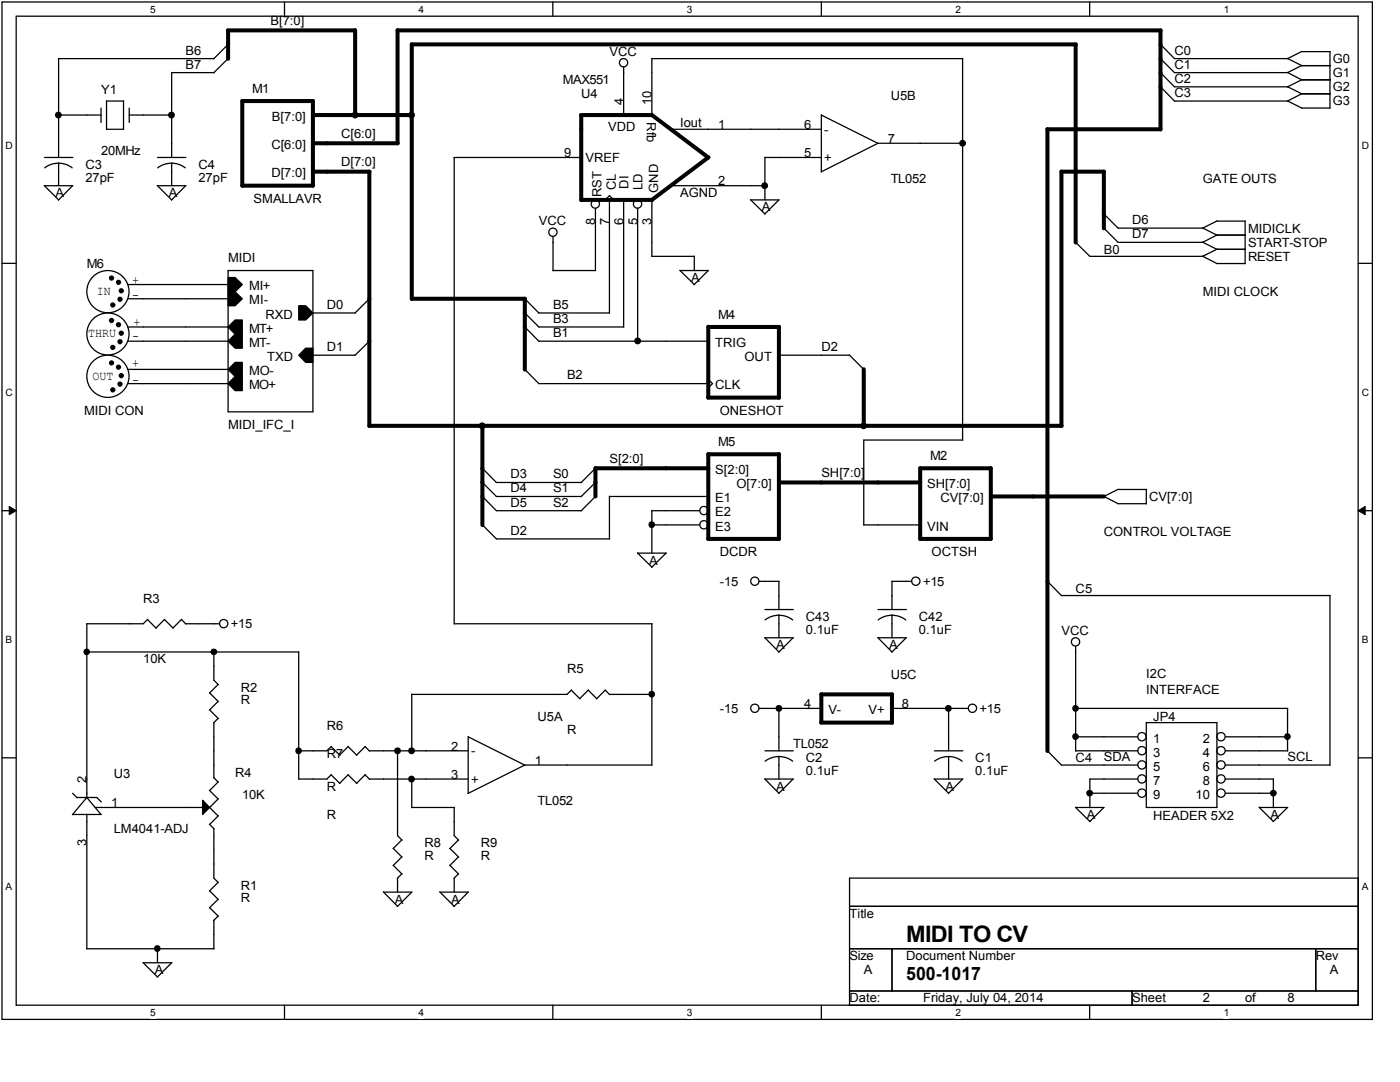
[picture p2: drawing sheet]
<svg xmlns="http://www.w3.org/2000/svg" width="279mm" height="216mm" viewBox="0 0 279 216" stroke-linecap="round" stroke-linejoin="round" font-family="sans-serif">
<path d="M.4 .4h273.5v203h-273.5zM3.2 3.2h267.9v197.4h-267.9z" fill="none" stroke="#000" stroke-width=".25"/>
<g fill="#fff">
<path d="M30 .7h1.1v2.3h-1.1z"/>
<path d="M30 200.9h1.1v2.3h-1.1z"/>
</g>
<path d="M56.8 .4v2.8M56.8 200.6v2.8" fill="none" stroke="#000" stroke-width=".25"/>
<g fill="#fff">
<path d="M83.5 .7h1.1v2.3h-1.1z"/>
<path d="M83.5 200.9h1.1v2.3h-1.1z"/>
</g>
<path d="M110.3 .4v2.8M110.3 200.6v2.8" fill="none" stroke="#000" stroke-width=".25"/>
<g fill="#fff">
<path d="M137.1 .7h1.1v2.3h-1.1z"/>
<path d="M137.1 200.9h1.1v2.3h-1.1z"/>
</g>
<path d="M163.9 .4v2.8M163.9 200.6v2.8" fill="none" stroke="#000" stroke-width=".25"/>
<g fill="#fff">
<path d="M190.7 .7h1.1v2.3h-1.1z"/>
<path d="M190.7 200.9h1.1v2.3h-1.1z"/>
</g>
<path d="M217.5 .4v2.8M217.5 200.6v2.8" fill="none" stroke="#000" stroke-width=".25"/>
<g fill="#fff">
<path d="M244.2 .7h1.1v2.3h-1.1z"/>
<path d="M244.2 200.9h1.1v2.3h-1.1z"/>
<path d="M1.1 27.9h1.5v2.2h-1.5z"/>
<path d="M271.8 27.9h1.4v2.2h-1.4z"/>
<path d="M1.1 77.2h1.5v2.2h-1.5z"/>
<path d="M271.8 77.2h1.4v2.2h-1.4z"/>
</g>
<path d="M.4 52.5h2.8M271.1 52.5h2.8" fill="none" stroke="#000" stroke-width=".25"/>
<g fill="#fff">
<path d="M1.1 126.5h1.3v2.3h-1.3z"/>
<path d="M271.8 126.5h1.3v2.3h-1.3z"/>
</g>
<path d="M.4 101.9h2.8M271.1 101.9h2.8" fill="none" stroke="#000" stroke-width=".25"/>
<path d="M1.8 101.1l1.4 .8-1.4 .8zM271.1 101.9l1.3-.8v1.6z" fill="#000"/>
<path d="M1.8 101.1l1.4 .8-1.4 .8zM271.1 101.9l1.3-.8v1.6z" fill="none" stroke="#000" stroke-width=".2"/>
<g fill="#fff">
<path d="M1.1 175.9h1.3v2.2h-1.3z"/>
<path d="M271.8 175.9h1.3v2.2h-1.3z"/>
</g>
<g fill="none" stroke="#000" stroke-width=".25">
<path d="M42.7 11.7h-31v19.7M42.7 14.5l-8.4-.1v17M45.5 11.7l-2.9 2.8M45.5 8.9l-2.9 2.8M124.5 13.4v9.6M192.1 11.7v76.1M192.1 11.7h-62v11.3M231.6 17.3l2.8 2.9h22.6M231.6 8.8l2.8 2.9h22.6M231.6 11.7l2.8 2.8h22.6M231.6 14.4l2.8 2.9h22.6M256.9 11.7l2.9 1.4"/>
<path d="M256.9 14.4l2.9 1.5M256.9 17.3l2.9 1.4M259.8 13.1h5.7M259.8 15.9h5.7M259.8 18.7h5.7M259.8 10.3h5.7M259.8 10.3l-2.8 1.4M259.8 13.1l-2.8 1.4M259.8 15.9l-2.8 1.4M259.8 18.7l-2.8 1.5M265.4 10.3v11.3M8.8 37l2.9 2.9"/>
<path d="M8.9 37.1h5.6M8.9 31.4h5.6M11.7 23h8.5M11.7 32.6l1.4 .2 1.3 .7M11.7 32.6l-1.5 .2-1.3 .7M11.7 32.6v4.5M14.5 37.1l-2.8 2.8M20.2 21.6v2.8M21.2 25.8h3.5M21.3 20.1v5.7M21.3 20.2h3.4M24.7 20.2v5.6"/>
<path d="M25.8 21.6v2.8M25.8 23h8.5M31.4 37l2.9 2.9M31.4 37.1h5.7l-2.9 2.8M31.4 31.4h5.7M34.3 32.6l1.4 .2 1.3 .7M34.3 32.6l-1.5 .2-1.3 .7M34.3 32.6v4.5M90.6 31.4h25.4M90.6 31.4v93.1h39.5M120.8 39.9l.8-.9 .9 .9M121.6 39.9v22.6"/>
<path d="M124.5 39.9v25.3h-17l-2.8-2.8M130.1 39.9v11.3M133.7 25.8h30.2M134 37.1h18.7M149.8 39.8l2.9 2.9M149.8 39.9h5.7M152.7 31.4h11.2M152.7 31.4v8.5M155.4 39.9l-2.8 2.8M163.9 22.9v11.4M163.9 23l11.4 5.6M192.1 28.6h-16.9l-11.3 5.7"/>
<path d="M256.9 20.1l2.9 1.5M259.8 21.6h5.6M25.5 56.8h20.1M25.5 59.6h20.1M45.5 55.4h1.4l1.5 1.4-1.5 1.4h-1.4zM45.5 58.2h1.4l1.5 1.4-1.5 1.4h-1.4zM45.5 54h17v28.2h-17zM73.7 59.6l-2.9 2.9M104.7 59.6l2.8 2.9M110.4 54h8.5M110.4 47.2v6.8M118.8 41.6v12.4"/>
<path d="M127.3 41.6v26.5M130.1 51.1h8.5M135.7 53.9l2.9 2.9M135.7 54h5.7M138.6 51.1v2.9M141.4 54l-2.9 2.8M214.6 48.3l2.9 2.8h22.6M220.3 42.6l2.8 2.9h17M220.3 45.5l2.8 2.9h17M240 45.5l2.9 1.4M240 48.3l2.9 1.5M240 51.1l2.9 1.5"/>
<path d="M242.8 46.9h5.7M242.8 49.8h5.7M242.8 52.6h5.7M242.9 44.1h5.6M242.9 44.1l-2.9 1.4M242.9 46.9l-2.9 1.5M242.9 49.7l-2.9 1.4M248.5 44.1v8.5M25.5 65.2h20.1M25.5 68.1h20.1M25.5 73.7h20.1M25.5 76.5h20.1"/>
<path d="M45.5 68.1l1.4-1.4h1.5v2.8h-1.5zM45.5 73.7l1.4-1.4h1.5v2.8h-1.5zM46.9 63.8h1.5v2.9h-1.5l-1.4-1.5zM46.9 75.1h1.5v2.8h-1.5l-1.4-1.4zM59.6 70.9l1.4-1.4h1.5v2.8h-1.5zM59.6 61h1.4l1.5 1.5-1.5 1.3h-1.4zM62.4 70.9h8.5M62.4 62.5h8.5M73.7 68.1l-2.9 2.8M104.7 65.2l2.8 2.9h33.9M104.7 73.7l2.8 2.8M107.5 76.5h33.9"/>
<path d="M107.5 62.5h14.1M141.4 75.7l.8 .8-.8 .9M155.4 70.9h14.1M169.5 70.8l2.9 2.9M96.2 96.2l2.9 2.9h16.9M96.2 99l2.9 2.9h16.9M96.2 93.4l2.9 2.9h16.9M118.8 99.1l-2.8 2.8M118.8 93.4l-2.8 2.9M118.8 96.3l-2.8 2.8M121.6 99v8.5M121.6 99.1h19.8"/>
<path d="M192.1 87.8h-19.7v17M220.3 99l2.8 1.5M223.1 97.7h5.7M223.2 97.6l-2.9 1.5M228.8 97.7v2.8M96.2 104.7l2.9 2.8h22.6M127.2 110.3l2.9 2.9M127.3 110.4h5.7M130.1 104.7h9.6M132.9 110.4l-2.8 2.8M139.7 101.9h-9.6v8.5M151.5 116h4"/>
<path d="M155.4 116v5.6M172.4 104.7h11.2M178 116h3.9M178 116v5.6M209 116l2.8 2.8h53.7M223.1 100.5h5.7M265.4 118.8v33.9M17.3 130.1h42.3v25.4M29.4 123.6l1.8 1.8M29.5 123.6l-.9 .9h-11.3v34.6l-2.9 3.5M32.8 123.6l1.8 1.8M32.9 123.6l-1.8 1.7"/>
<path d="M36.2 123.6l.9 .9h6.7M36.2 123.6l-1.7 1.7M41.8 138.3l1.8 1.7M42.7 130.1v5.6l.9 .9M43.5 136.6l-1.7 1.7M43.5 140l-1.7 1.7M82.2 138.5v11.3M114 137.7l1.7 1.7M114.1 137.7l-.9 .9h-31M117.4 137.7l1.7 1.7M117.4 137.7l-1.7 1.7M120.8 137.7l.9 .9"/>
<path d="M120.8 137.7l-1.7 1.7M121.6 138.6h8.5M130.1 124.5v28.2M152.6 127.2l2.8 2.9M152.7 127.3h5.6l-2.9 2.8M152.7 121.6h5.6M155.4 122.8l1.5 .2 1.3 .7M155.4 122.8l-1.4 .2-1.3 .7M155.4 122.8v4.5M175.2 127.2l2.8 2.9M175.2 127.3h5.7M175.2 121.6h5.7"/>
<path d="M178 122.8l1.5 .2 1.3 .7M178 122.8l-1.4 .2-1.3 .7M178 122.8v4.5M180.8 127.3l-2.8 2.8M214.7 129v20.9M.4 151.2h2.8M14.5 158.3l.9 .9M15.3 159.1h4.1M17.3 159.1l2.9 3.4M19.3 159.1l.9 .9M40.4 159.7l1.4 1.4-1.4 1.4zM41.8 157.7l1.7 1.7"/>
<path d="M41.8 141.6l1.8 1.8M42.6 155.2l.9 .8M42.7 144.2v11M43.5 143.3l-.9 .9M43.6 159.4l-1.8 1.7M43.6 156l-1.8 1.7M66.1 149l1.7 1.7M66.1 154.6l-.9 .8h-5.6M66.1 148.9l-.9 .9h-5.6M69.5 154.6l1.7 1.7M69.5 149l1.7 1.7M69.5 154.6l-1.7 1.7-1.7-1.7"/>
<path d="M69.5 148.9l-1.7 1.8M72.9 154.6l.9 .9M72.9 149l.9 .9M72.9 154.6l-1.7 1.7M72.9 148.9l-1.7 1.8M73.7 155.4h19.7M73.7 149.8h19.7M79.3 149.8v17l.9 .8M82.2 155.4v5.8M93.4 147v11.3M93.4 147l11.4 5.7M130.1 152.7h-25.4l-11.3 5.6"/>
<path d="M151.5 141.4h12.4M152.6 155.4l2.8 2.9M152.7 155.4h5.6l-2.9 2.9M152.7 149.8h5.6M155.4 151l1.5 .2 1.3 .7M155.4 151l-1.4 .2-1.3 .7M155.4 141.4v8.4M155.4 151v4.4M178 141.4h15.2M186.4 155.4l2.9 2.9 2.8-2.9M186.5 155.4h5.6M186.5 149.8h5.6"/>
<path d="M189.3 151l1.4 .2 1.3 .7M189.3 151l-1.5 .2-1.3 .7M189.3 141.4v8.4M189.3 151v4.4M209 149.8l2.8 2.9h15.3M214.7 141.4h42.3M214.7 149.8h12.4M214.7 147h12.4M217.5 158.3h9.6M227.1 155.4h-9.6v5.8M228.8 144.2h14.1v16.9h-14.1zM244.6 155.4h9.6"/>
<path d="M244.6 149.8h12.4M244.6 152.7h20.8M244.6 147h12.4M244.6 158.3h9.6M254.1 155.4v5.8M257 141.4v8.5M271.1 151.2h2.8M14.5 162.5h5.7M17.3 162.5v26.9M19 161.1h21.4M41.8 164.5l.9 .9M41.8 161.1l1.7 1.7"/>
<path d="M41.8 177.8l1.8 1.7M42.7 165.3v9.9l.9 .9M43.5 176.1l-1.7 1.7M43.5 179.5l-1.7 1.6M43.6 162.8l-1.8 1.7M76.5 178l2.8 2.8M76.5 178h5.7M78.5 169.3l1.7 1.7M78.5 172.7l1.7 1.7M79.3 175.2v2.8M80.2 167.6l-1.7 1.7M80.2 171l-1.7 1.7"/>
<path d="M80.2 174.4l-.9 .9M82.2 161.1h8.5M82.2 178l-2.9 2.9M87.8 178l2.8 2.8M87.8 178h5.7M89.8 169.3l1.7 1.7M89.8 172.7l1.7 1.7M90.6 161.1v5.7l.9 .8M90.6 175.2v2.8M91.5 167.6l-1.7 1.7M91.5 171l-1.7 1.7M91.5 174.4l-.9 .9"/>
<path d="M93.4 178l-2.8 2.9M169.5 175.2h101.6v25.4h-101.6zM214.6 161.1l2.9 2.8M214.7 161.1h5.6M220.3 161.1l-2.8 2.9M251.3 161.1l2.8 2.8M251.3 161.1h5.7M257 161.1l-2.9 2.9M17.3 189.3h25.4M28.5 192.1l2.9 2.8M28.6 192.1h5.7M31.4 189.3v2.8"/>
<path d="M34.3 192.1l-2.9 2.9M41.8 181.1l1.8 1.7M42.7 183.6v5.8M43.5 182.8l-.9 .9M169.5 180.8h101.6M169.5 189.3h101.6M169.5 197.7h101.6M178 189.3v8.4M225.9 197.7v2.9M262.6 189.3v8.4"/>
<circle cx="124.4" cy="12.5" r=".83"/>
<circle cx="11.6" cy="23" r=".56"/>
<circle cx="34.2" cy="23" r=".56"/>
<circle cx="70.9" cy="23" r=".56"/>
<circle cx="82.1" cy="23" r=".56"/>
<circle cx="152.6" cy="37" r=".56"/>
<circle cx="192.1" cy="28.6" r=".56"/>
<circle cx="21.5" cy="58.2" r="4.2"/>
<circle cx="22.3" cy="55.5" r=".4"/>
<circle cx="23.7" cy="56.3" r=".4"/>
<circle cx="23.9" cy="59.7" r=".4"/>
<circle cx="24.2" cy="58" r=".4"/>
<circle cx="110.3" cy="46.3" r=".83"/>
<circle cx="118.8" cy="40.7" r=".83"/>
<circle cx="127.2" cy="40.7" r=".83"/>
<circle cx="21.5" cy="75.1" r="4.2"/>
<circle cx="21.5" cy="66.6" r="4.2"/>
<circle cx="22.3" cy="63.9" r=".4"/>
<circle cx="22.3" cy="72.4" r=".4"/>
<circle cx="22.5" cy="69.3" r=".4"/>
<circle cx="22.5" cy="60.9" r=".4"/>
<circle cx="22.5" cy="77.8" r=".4"/>
<circle cx="23.7" cy="64.8" r=".4"/>
<circle cx="23.7" cy="73.3" r=".4"/>
<circle cx="23.9" cy="76.6" r=".4"/>
<circle cx="23.9" cy="68.2" r=".4"/>
<circle cx="24.2" cy="66.5" r=".4"/>
<circle cx="24.2" cy="75" r=".4"/>
<circle cx="127.3" cy="68" r=".56"/>
<circle cx="96.2" cy="85" r=".56"/>
<circle cx="172.3" cy="85" r=".55"/>
<circle cx="130.1" cy="104.7" r=".55"/>
<circle cx="140.5" cy="104.7" r=".83"/>
<circle cx="140.5" cy="101.9" r=".83"/>
<circle cx="150.6" cy="116" r=".83"/>
<circle cx="182.8" cy="116" r=".83"/>
<circle cx="17.3" cy="130.1" r=".54"/>
<circle cx="42.7" cy="130.1" r=".55"/>
<circle cx="44.6" cy="124.4" r=".83"/>
<circle cx="130.1" cy="138.5" r=".55"/>
<circle cx="214.6" cy="128.1" r=".83"/>
<circle cx="59.6" cy="149.8" r=".55"/>
<circle cx="79.3" cy="149.8" r=".56"/>
<circle cx="82.1" cy="149.8" r=".56"/>
<circle cx="82.1" cy="155.4" r=".56"/>
<circle cx="150.6" cy="141.3" r=".83"/>
<circle cx="155.4" cy="141.3" r=".56"/>
<circle cx="189.3" cy="141.3" r=".56"/>
<circle cx="194.1" cy="141.3" r=".83"/>
<circle cx="214.6" cy="147" r=".55"/>
<circle cx="214.6" cy="141.3" r=".55"/>
<circle cx="217.5" cy="158.3" r=".55"/>
<circle cx="227.9" cy="152.6" r=".83"/>
<circle cx="227.9" cy="158.3" r=".83"/>
<circle cx="227.9" cy="147" r=".83"/>
<circle cx="227.9" cy="155.4" r=".83"/>
<circle cx="227.9" cy="149.8" r=".83"/>
<circle cx="243.7" cy="152.6" r=".83"/>
<circle cx="243.7" cy="158.3" r=".83"/>
<circle cx="243.7" cy="147" r=".83"/>
<circle cx="243.7" cy="155.4" r=".83"/>
<circle cx="243.7" cy="149.8" r=".83"/>
<circle cx="254.1" cy="158.3" r=".55"/>
<circle cx="256.9" cy="147" r=".55"/>
<circle cx="31.4" cy="189.3" r=".55"/>
</g>
<g fill="#000">
<path d="M40.4 159.7l1.4 1.4-1.4 1.4z"/>
<path d="M45.5 55.4h1.4l1.5 1.4-1.5 1.4h-1.4z" fill-rule="evenodd"/>
<path d="M45.5 58.2h1.4l1.5 1.4-1.5 1.4h-1.4z" fill-rule="evenodd"/>
<path d="M46.9 63.8h1.5v2.9h-1.5l-1.4-1.5z" fill-rule="evenodd"/>
<path d="M45.5 68.1l1.4-1.4h1.5v2.8h-1.5z" fill-rule="evenodd"/>
<path d="M45.5 73.7l1.4-1.4h1.5v2.8h-1.5z" fill-rule="evenodd"/>
<path d="M46.9 75.1h1.5v2.8h-1.5l-1.4-1.4z" fill-rule="evenodd"/>
<path d="M59.6 70.9l1.4-1.4h1.5v2.8h-1.5z" fill-rule="evenodd"/>
<path d="M59.6 61h1.4l1.5 1.5-1.5 1.3h-1.4z" fill-rule="evenodd"/>
<circle cx="11.6" cy="23" r=".56"/>
<circle cx="34.2" cy="23" r=".56"/>
<circle cx="70.9" cy="23" r=".56"/>
<circle cx="82.1" cy="23" r=".56"/>
<circle cx="152.6" cy="37" r=".56"/>
<circle cx="192.1" cy="28.6" r=".56"/>
<circle cx="22.3" cy="55.5" r=".4"/>
<circle cx="23.7" cy="56.3" r=".4"/>
<circle cx="23.9" cy="59.7" r=".4"/>
<circle cx="24.2" cy="58" r=".4"/>
<circle cx="22.3" cy="63.9" r=".4"/>
<circle cx="22.3" cy="72.4" r=".4"/>
<circle cx="22.5" cy="69.3" r=".4"/>
<circle cx="22.5" cy="60.9" r=".4"/>
<circle cx="22.5" cy="77.8" r=".4"/>
<circle cx="23.7" cy="64.8" r=".4"/>
<circle cx="23.7" cy="73.3" r=".4"/>
<circle cx="23.9" cy="76.6" r=".4"/>
<circle cx="23.9" cy="68.2" r=".4"/>
<circle cx="24.2" cy="66.5" r=".4"/>
<circle cx="24.2" cy="75" r=".4"/>
<circle cx="127.3" cy="68" r=".56"/>
<circle cx="96.2" cy="85" r=".56"/>
<circle cx="172.3" cy="85" r=".55"/>
<circle cx="130.1" cy="104.7" r=".55"/>
<circle cx="17.3" cy="130.1" r=".54"/>
<circle cx="42.7" cy="130.1" r=".55"/>
<circle cx="130.1" cy="138.5" r=".55"/>
<circle cx="59.6" cy="149.8" r=".55"/>
<circle cx="79.3" cy="149.8" r=".56"/>
<circle cx="82.1" cy="149.8" r=".56"/>
<circle cx="82.1" cy="155.4" r=".56"/>
<circle cx="155.4" cy="141.3" r=".56"/>
<circle cx="189.3" cy="141.3" r=".56"/>
<circle cx="214.6" cy="147" r=".55"/>
<circle cx="214.6" cy="141.3" r=".55"/>
<circle cx="217.5" cy="158.3" r=".55"/>
<circle cx="254.1" cy="158.3" r=".55"/>
<circle cx="256.9" cy="147" r=".55"/>
<circle cx="31.4" cy="189.3" r=".55"/>
</g>
<g fill="none" stroke="#000" stroke-width=".8">
<path d="M45.5 6.1h25.4M45.5 6.1v5.6M70.9 6v17M79.3 6.1h152.3M79.3 6v22.6M82.2 8.8v50.9M82.2 8.9h132.5v39.5M231.6 6.1v19.7M48.4 20.2h14.1v16.9h-14.1zM62.5 23h19.7M62.5 34.3h11.3M62.5 28.6h16.9"/>
<path d="M73.7 34.3v50.7M116 23h14.1M116 23v16.9M116 39.9h14.1M130.1 22.9l11.3 8.5M141.4 31.4l-11.3 8.5M209 25.8h22.6M209 25.8v124.1M211.8 34.3h8.5M211.8 34.2v50.8M220.3 34.3v11.3M82.2 59.6h22.6"/>
<path d="M104.7 59.6v14.2M141.3 79.3h14.1M141.4 65.2h14.1M141.4 65.2v14.1M155.4 65.2v14.2M172.4 73.7v11.3M73.7 85h138.2M96.3 85v19.8M118.8 93.4h22.6M118.8 93.4v5.7M141.4 90.6v16.9M141.4 90.6h14.1"/>
<path d="M155.4 96.3h28.2M155.4 90.6v17M183.6 93.4h14.1v14.1h-14.1zM197.7 99.1h22.6M141.3 107.5h14.1M163.9 138.6h14.2M163.9 138.5v5.7h14.1M178 138.6v5.6"/>
</g>
<text font-size="4.5" x="180.8" y="187.9">MIDI TO CV</text>
<text font-size="3.7" x="180.8" y="195.5">500-1017</text>
<g font-size="2.5">
<text x="54" y="5">B[7:0]</text>
<text x="37.1" y="10.9">B6</text>
<text x="121.6" y="11.1">VCC</text>
<text x="234.4" y="10.9">C0</text>
<text x="37.1" y="13.7">B7</text>
<text x="112.3" y="16.8">MAX551</text>
<text x="234.4" y="13.7">C1</text>
<text x="234.4" y="16.5">C2</text>
<text x="266" y="12.6">G0</text>
<text x="266" y="15.4">G1</text>
<text x="20.2" y="18.8">Y1</text>
<text x="50.3" y="18.5">M1</text>
<text x="116" y="19.6">U4</text>
<text x="124.4" y="21" transform="rotate(-90 124.4 21)">4</text>
<text x="130.1" y="21" transform="rotate(-90 130.1 21)">10</text>
<text x="177.8" y="19.9">U5B</text>
<text x="234.4" y="19.3">C3</text>
<text x="266" y="18.2">G2</text>
<text x="266" y="21">G3</text>
<text x="54.2" y="29.7">C[6:0]</text>
<text x="54.3" y="24.1">B[7:0]</text>
<text x="68.1" y="27.5">C[6:0]</text>
<text x="121.4" y="26.1">VDD</text>
<text x="129.1" y="24.4" transform="rotate(90 129.1 24.4)">Rfb</text>
<text x="135.7" y="25.2">Iout</text>
<text x="143.3" y="25.8">1</text>
<text x="160.5" y="25.8">6</text>
<text x="164.5" y="26.7">-</text>
<text x="177.2" y="28.5">7</text>
<text x="17" y="33.7">C3</text>
<text x="20.2" y="30.9">20MHz</text>
<text x="39.6" y="33.7">C4</text>
<text x="54.2" y="35.4">D[7:0]</text>
<text x="68.1" y="33.2">D[7:0]</text>
<text x="112.6" y="31.4">9</text>
<text x="116.8" y="32.3">VREF</text>
<text x="160.5" y="31.4">5</text>
<text x="164.5" y="32.3">+</text>
<text x="11.1" y="39.3">A</text>
<text x="17" y="36.2">27pF</text>
<text x="33.7" y="39.3">A</text>
<text x="39.6" y="36.2">27pF</text>
<text x="50.6" y="40.5">SMALLAVR</text>
<text x="120.1" y="39.3" transform="rotate(-90 120.1 39.3)">RST</text>
<text x="122.9" y="37.9" transform="rotate(-90 122.9 37.9)">CL</text>
<text x="125.4" y="37.6" transform="rotate(-90 125.4 37.6)">DI</text>
<text x="128.2" y="37.9" transform="rotate(-90 128.2 37.9)">LD</text>
<text x="131.3" y="38.5" transform="rotate(-90 131.3 38.5)">GND</text>
<text x="135.7" y="39.3">AGND</text>
<text x="143.3" y="37">2</text>
<text x="177.8" y="36.5">TL052</text>
<text x="240" y="36.5">GATE OUTS</text>
<text x="107.5" y="45">VCC</text>
<text x="118.8" y="44.8" transform="rotate(-90 118.8 44.8)">8</text>
<text x="121.6" y="44.8" transform="rotate(-90 121.6 44.8)">7</text>
<text x="124.4" y="44.8" transform="rotate(-90 124.4 44.8)">6</text>
<text x="127.2" y="44.8" transform="rotate(-90 127.2 44.8)">5</text>
<text x="130.1" y="44.8" transform="rotate(-90 130.1 44.8)">3</text>
<text x="152.1" y="42.2">A</text>
<text x="225.9" y="47.5">D7</text>
<text x="225.9" y="44.7">D6</text>
<text x="249.1" y="46.4">MIDICLK</text>
<text x="17.3" y="53.4">M6</text>
<text x="45.5" y="52.3">MIDI</text>
<text x="220.3" y="50.6">B0</text>
<text x="249.1" y="49.2">START-STOP</text>
<text x="249.1" y="52">RESET</text>
<text x="19.3" y="58.9">IN</text>
<text x="26.3" y="56.6">+</text>
<text x="26.3" y="59.7">-</text>
<text x="49.8" y="58">MI+</text>
<text x="138" y="56.3">A</text>
<text x="240" y="59.1">MIDI CLOCK</text>
<text x="26.6" y="65.1">+</text>
<text x="49.8" y="60.8">MI-</text>
<text x="53" y="63.6">RXD</text>
<text x="65.2" y="61.6">D0</text>
<text x="110.4" y="61.6">B5</text>
<text x="110.4" y="64.4">B3</text>
<text x="143.3" y="63.6">M4</text>
<text x="17.6" y="67.3">THRU</text>
<text x="26.3" y="67.9">-</text>
<text x="49.8" y="66.4">MT+</text>
<text x="49.8" y="69.2">MT-</text>
<text x="65.2" y="70.1">D1</text>
<text x="110.4" y="67.3">B1</text>
<text x="142.8" y="69.2">TRIG</text>
<text x="163.9" y="70.1">D2</text>
<text x="18.5" y="75.8">OUT</text>
<text x="26.3" y="73.2">+</text>
<text x="26.3" y="76.6">-</text>
<text x="49.8" y="74.9">MO-</text>
<text x="49.8" y="77.7">MO+</text>
<text x="53.3" y="72.1">TXD</text>
<text x="113.2" y="75.7">B2</text>
<text x="142.8" y="77.7">CLK</text>
<text x="148.6" y="72">OUT</text>
<text x="16.8" y="82.8">MIDI CON</text>
<text x="143.6" y="82.8">ONESHOT</text>
<text x="45.5" y="85.6">MIDI_IFC_I</text>
<text x="143.3" y="88.9">M5</text>
<text x="101.9" y="95.5">D3</text>
<text x="110.4" y="95.5">S0</text>
<text x="121.6" y="92.3">S[2:0]</text>
<text x="142.8" y="94.6">S[2:0]</text>
<text x="163.9" y="95.2">SH[7:0]</text>
<text x="185.6" y="91.8">M2</text>
<text x="101.9" y="98.3">D4</text>
<text x="101.9" y="101.1">D5</text>
<text x="110.4" y="98.3">S1</text>
<text x="110.4" y="101.1">S2</text>
<text x="142.8" y="100.2">E1</text>
<text x="147" y="97.4">O[7:0]</text>
<text x="185" y="97.4">SH[7:0]</text>
<text x="187.7" y="100.2">CV[7:0]</text>
<text x="229.3" y="100">CV[7:0]</text>
<text x="101.9" y="106.7">D2</text>
<text x="142.8" y="103">E2</text>
<text x="142.8" y="105.9">E3</text>
<text x="185" y="105.9">VIN</text>
<text x="220.3" y="107">CONTROL VOLTAGE</text>
<text x="129.5" y="112.7">A</text>
<text x="143.6" y="111">DCDR</text>
<text x="185.9" y="111">OCTSH</text>
<text x="143.6" y="116.9">-15</text>
<text x="184.2" y="116.9">+15</text>
<text x="214.7" y="118.3">C5</text>
<text x="28.6" y="120.3">R3</text>
<text x="46.1" y="125.4">+15</text>
<text x="160.8" y="123.9">C43</text>
<text x="183.4" y="123.9">C42</text>
<text x="154.9" y="129.5">A</text>
<text x="160.8" y="126.5">0.1uF</text>
<text x="177.5" y="129.5">A</text>
<text x="183.4" y="126.5">0.1uF</text>
<text x="211.8" y="126.7">VCC</text>
<text x="28.6" y="132.4">10K</text>
<text x="113.2" y="134.4">R5</text>
<text x="177.8" y="135.5">U5C</text>
<text x="228.8" y="135.2">I2C</text>
<text x="48.1" y="138">R2</text>
<text x="48.1" y="140.5">R</text>
<text x="107.3" y="143.9">U5A</text>
<text x="143.6" y="142.2">-15</text>
<text x="160.5" y="141.3">4</text>
<text x="165.3" y="142.5">V-</text>
<text x="173.4" y="142.5">V+</text>
<text x="180" y="141.3">8</text>
<text x="195.5" y="142.2">+15</text>
<text x="228.8" y="138.6">INTERFACE</text>
<text x="230.2" y="143.9">JP4</text>
<text x="65.2" y="145.6">R6</text>
<text x="90" y="149.8">2</text>
<text x="113.2" y="146.5">R</text>
<text x="158.3" y="149.3">TL052</text>
<text x="230.2" y="148.2">1</text>
<text x="240" y="148.2">2</text>
<text x="22.7" y="155.2">U3</text>
<text x="46.9" y="154.9">R4</text>
<text x="65.2" y="151.3">R7</text>
<text x="90" y="155.4">3</text>
<text x="94" y="150.7">-</text>
<text x="106.7" y="152.6">1</text>
<text x="160.8" y="152.1">C2</text>
<text x="160.8" y="154.6">0.1uF</text>
<text x="194.6" y="152.1">C1</text>
<text x="194.6" y="154.6">0.1uF</text>
<text x="214.7" y="152.1">C4</text>
<text x="220.3" y="151.9">SDA</text>
<text x="230.2" y="151">3</text>
<text x="230.2" y="153.8">5</text>
<text x="240" y="151">4</text>
<text x="240" y="153.8">6</text>
<text x="257" y="151.9">SCL</text>
<text x="17.3" y="156.3" transform="rotate(-90 17.3 156.3)">2</text>
<text x="22.2" y="161.1">1</text>
<text x="48.4" y="159.4">10K</text>
<text x="65.2" y="157.7">R</text>
<text x="94" y="156.3">+</text>
<text x="107.3" y="160.6">TL052</text>
<text x="154.9" y="157.7">A</text>
<text x="188.7" y="157.7">A</text>
<text x="230.2" y="156.6">7</text>
<text x="230.2" y="159.4">9</text>
<text x="238.6" y="159.4">10</text>
<text x="240" y="156.6">8</text>
<text x="22.7" y="166.2">LM4041-ADJ</text>
<text x="65.2" y="163.4">R</text>
<text x="216.9" y="163.4">A</text>
<text x="230.2" y="163.7">HEADER 5X2</text>
<text x="253.6" y="163.4">A</text>
<text x="17.3" y="168.9" transform="rotate(-90 17.3 168.9)">3</text>
<text x="84.7" y="169">R8</text>
<text x="84.7" y="171.6">R</text>
<text x="96" y="169">R9</text>
<text x="96" y="171.6">R</text>
<text x="48.1" y="177.5">R1</text>
<text x="48.1" y="180">R</text>
<text x="78.8" y="180.3">A</text>
<text x="90" y="180.3">A</text>
<text x="169.5" y="183.1">Title</text>
<text x="169.5" y="191.6">Size</text>
<text x="180.8" y="191.6">Document Number</text>
<text x="262.6" y="191.6">Rev</text>
<text x="30.9" y="194.4">A</text>
<text x="172.4" y="194.4">A</text>
<text x="265.4" y="194.4">A</text>
<text x="169.5" y="200">Date:</text>
<text x="184.2" y="200">Friday, July 04, 2014</text>
<text x="225.9" y="200">Sheet</text>
<text x="240" y="200">2</text>
<text x="248.5" y="200">of</text>
<text x="257" y="200">8</text>
</g>
<g font-size="2">
<text x="30" y="2.6">5</text>
<text x="83.5" y="2.6">4</text>
<text x="137.1" y="2.6">3</text>
<text x="190.7" y="2.6">2</text>
<text x="244.2" y="2.6">1</text>
<text x="1.1" y="29.7">D</text>
<text x="271.8" y="29.7">D</text>
<text x="1.1" y="79">C</text>
<text x="271.8" y="79">C</text>
<text x="1.1" y="128.4">B</text>
<text x="271.8" y="128.4">B</text>
<text x="1.1" y="177.7">A</text>
<text x="271.8" y="177.7">A</text>
<text x="30" y="202.7">5</text>
<text x="83.5" y="202.7">4</text>
<text x="137.1" y="202.7">3</text>
<text x="190.7" y="202.7">2</text>
<text x="244.2" y="202.7">1</text>
</g>
</svg>
